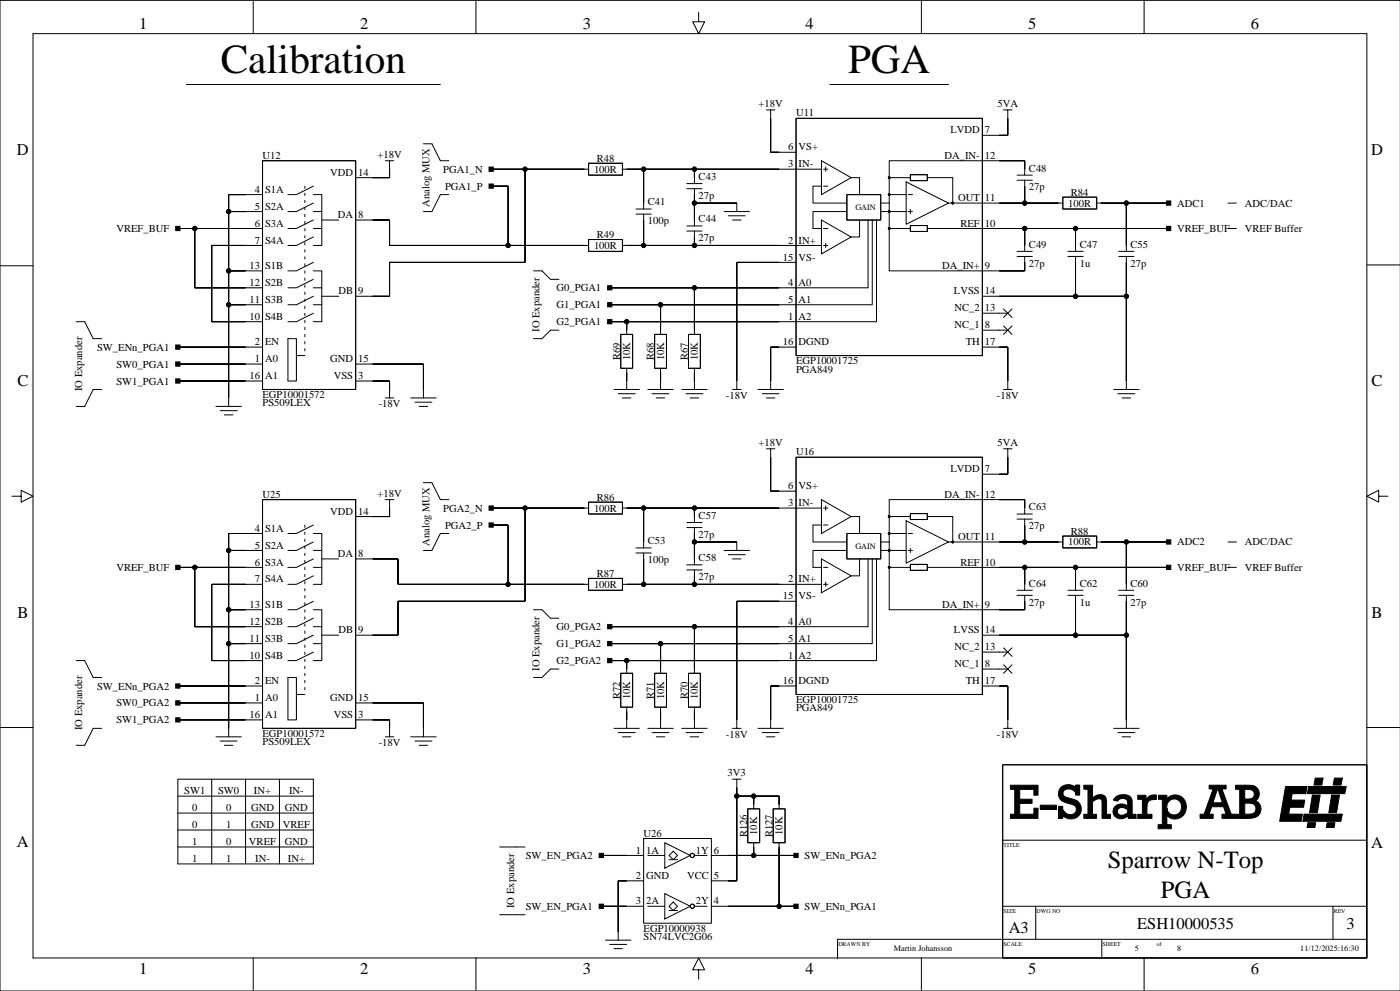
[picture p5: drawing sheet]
<svg xmlns="http://www.w3.org/2000/svg" width="420mm" height="297mm" viewBox="0 0 420 297" stroke-linecap="round" stroke-linejoin="round" font-family="sans-serif">
<g fill="none" stroke="#000" stroke-width=".3">
<path d="M9.9 10.1h400v277h-400zM75.9 .4v9.7M142.7 .4v9.7M209.5 3.7v2.8h1.8l-1.8 3.6-1.8-3.6h1.8M276.3 .4v9.7M343.1 .4v9.7M419.9 .1h-419.9v296.9h419.9M55.9 25.3h76.2M229.8 32.9h1.3v12.7h7.6M231.1 35.5h.1M231.1 32.9h1.3M238.7 35.5h55.9v71.1h-55.9z"/>
<path d="M248.9 25.3h35.5M300.9 32.9h1.3v7.7h-7.6M302.2 35.5h.1M302.2 32.9h1.3M78.7 48.2h28v68.5h-28zM78.7 58.3h-10.1v63.5M94 55.8l-5.1 2.5h-2.6M94 58.3h2.5v15.3h-2.5M115.5 48.2h1.3v5.1h-10.1M116.8 50.7h.1M116.8 48.2h1.3M127 43.1h2.5l2.6 5.1h2.5"/>
<path d="M134.6 58.3h-2.5l-2.6 5.1h-2.5M147.3 50.7h29.2M147.3 55.8h5.1v17.8M157.4 50.7v27.9h-40.6v10.2h-10.1M176.5 48.9h10.1v3.6h-10.1zM186.6 50.7h59.7M193 50.7v12M205.9 55h4.6M205.9 56.6h4.6M208.2 50.7v4.3M208.2 56.6v11.1M246.3 55.8h-2.5v5.1h10.1"/>
<path d="M246.3 48.2l8.9 5.1-8.9 5zM247 50.7h1.2M247 55.8h1.2M247.6 50.1v1.2M252.7 57.6h.1M253.9 58.3h10.2v7.7h-10.2zM255.2 53.3h2.6v5M271.7 54.5l12.7 6.4-12.7 6.3zM271.7 58.3h-5.1v2.6M272.4 58.3h1.2M273 52.4h5.1v1.7h-5.1zM273 53.3h-6.4v5"/>
<path d="M278.1 53.3h7.6v7.6M305 52.5h4.6M305 54h4.6M307.3 52.5v-4.3h-40.7v5.1M307.3 54v6.9M318.7 59.1h10.2v3.6h-10.2zM0 79.7h9.9M53.3 68.5h25.4M58.4 68.5v17.8h20.3M68.6 63.4h10.1M78.7 73.6h-15.2v22.8h15.2M94 71l-5.1 2.6h-2.6"/>
<path d="M94 66l-5.1 2.5h-2.6M94 60.9l-5.1 2.5h-2.6M94 78.6l-5.1 2.6h-2.6M94 68.5h2.5M94 63.4h2.5M96.5 66h5.1M106.7 66h10.1v7.6h59.7M176.5 71.8h10.1v3.5h-10.1zM186.6 73.6h59.7M190.7 62.7h4.6M190.7 64.2h4.6M193 64.2v9.4"/>
<path d="M205.9 67.7h4.6M205.9 69.3h4.6M208.2 69.3v4.3M208.2 60.9h12.7v2.5M217.1 63.4h7.6M218.4 64.7h5.1M219.7 66h2.5M238.7 78.6h-17.8v38.1h1.3M246.3 66l8.9 5-8.9 5.1zM247 73.6h1.2M247 68.5h1.2M247.6 72.9v1.3"/>
<path d="M253.9 63.4h-10.1v5.1h2.5M257.8 66v5h-2.6M260.3 66v20.3h-77.5M261.6 66v25.3h-78.8M262.8 66v30.4h-80M264.1 63.4h7.6M264.1 60.9h2.5M266.6 60.9v7.6h6.4M266.6 68.5v12.7h40.7v-4.3M272.4 63.4h1.2M273 67.6h5.1v1.8h-5.1zM273 62.8v1.2"/>
<path d="M278.1 68.5h72.3M284.4 60.9h34.3M305 75.3h4.6M305 76.9h4.6M307.3 68.5v6.8M320.2 75.3h4.6M320.2 76.9h4.6M322.5 68.5v6.8M322.5 76.9v11.9M328.9 60.9h21.5M335.5 75.3h4.5M335.5 76.9h4.5"/>
<path d="M337.7 60.9v14.4M337.7 76.9v39.8M368.2 60.9h2.6M368.2 68.5h2.6M409.9 79.4h9.9M22.9 96.4h2.5l2.5 5.1h2.6M68.6 91.3h10.1M68.6 81.2h10.1M94 93.9l-5.1 2.5h-2.6M94 88.8l-5.1 2.5h-2.6M94 83.7l-5.1 2.6h-2.6M94 81.2h2.5v15.2h-2.5"/>
<path d="M94 86.3h2.5M94 91.3h2.5M96.5 88.8h5.1M160 81.2h2.5l2.6 2.5h2.5M167.6 99h-2.5l-2.6 2.5h-2.5M187.9 96.4v3.8M198.1 91.3v8.9M208.2 86.3v13.9M294.6 93.9h7.6M294.6 88.8h43.1M294.6 99h7.6M299.7 93.9h.1"/>
<path d="M299.7 99h.1M300.9 97.7l2.6 2.5M300.9 92.6l2.6 2.6M303.5 97.7l-2.6 2.5M303.5 92.6l-2.6 2.6M30.5 116.7h-2.6l-2.5 5.1h-2.5M53.3 104h25.4M53.3 109.1h25.4M53.3 114.2h25.4M86.3 101.5h2.6v12.7h-2.6zM88.9 106.6h2.5M106.7 114.2h10.1v5.1h1.3"/>
<path d="M106.7 109.1h20.3v10.2M115.5 119.3h1.3M116.8 116.7h.1M123.2 119.3h7.6M184.1 116.7h7.6M185.4 118h5.1M186.1 100.2h3.6v10.2h-3.6zM186.6 119.3h2.6M187.9 110.4v6.3M194.3 116.7h7.6M195.5 118h5.1M196.3 100.2h3.6v10.2h-3.6z"/>
<path d="M196.8 119.3h2.5M198.1 110.4v6.3M204.4 116.7h7.6M205.7 118h5.1M206.5 100.2h3.5v10.2h-3.5zM207 119.3h2.5M208.2 110.4v6.3M219.7 116.7h1.2M220.9 114.2h.1M227.3 116.7h7.6M228.5 118h5.1M229.8 119.3h2.6"/>
<path d="M238.7 104h-7.6v12.7M294.6 104h7.6v12.7h1.3M300.9 116.7h1.3M302.2 114.2h.1M333.9 116.7h7.7M335.2 118h5.1M336.5 119.3h2.5M64.8 121.8h7.6M66 123.1h5.1M67.3 124.4h2.5M124.4 120.5h5.1M125.7 121.8h2.5"/>
<path d="M229.8 134.5h1.3v12.7h7.6M231.1 137.1h.1M231.1 134.5h1.3M238.7 137.1h55.9v71.1h-55.9zM300.9 134.5h1.3v7.6h-7.6M302.2 137.1h.1M302.2 134.5h1.3M3.6 148.7h2.7v-1.7l3.6 1.7-3.6 1.8v-1.8M78.7 149.8h28v68.5h-28zM78.7 159.9h-10.1v61M94 157.4l-5.1 2.5h-2.6M94 159.9h2.5v15.2h-2.5"/>
<path d="M115.5 149.8h1.3v5h-10.1M116.8 152.3h.1M116.8 149.8h1.3M127 144.7h2.5l2.6 5.1h2.5M134.6 159.9h-2.5l-2.6 5.1h-2.5M147.3 152.3h29.2M147.3 157.4h5.1v17.7M157.4 152.3v27.9h-38v10.2h-12.7M176.5 150.5h10.1v3.6h-10.1zM186.6 152.3h59.7M193 152.3v11.9M205.9 156.6h4.6"/>
<path d="M205.9 158.1h4.6M208.2 152.3v4.3M208.2 158.1v11.2M246.3 157.4h-2.5v5h10.1M246.3 149.8l8.9 5-8.9 5.1zM247 152.3h1.2M247 157.4h1.2M247.6 151.7v1.2M252.7 159.1h.1M253.9 159.9h10.2v7.6h-10.2zM255.2 154.8h2.6v5.1M271.7 156.1l12.7 6.3-12.7 6.4z"/>
<path d="M271.7 159.9h-5.1v2.5M272.4 159.9h1.2M273 153.9h5.1v1.8h-5.1zM273 154.8h-6.4v5.1M278.1 154.8h7.6v7.6M305 154.1h4.6M305 155.6h4.6M307.3 154.1v-4.3h-40.7v5M307.3 155.6v6.8M413.4 148.7v-1.7l-3.5 1.7 3.5 1.8v-1.8h2.8M53.3 170.1h25.4M58.4 170.1v17.7h20.3"/>
<path d="M68.6 165h10.1M78.7 175.1h-15.2v22.9h15.2M94 172.6l-5.1 2.5h-2.6M94 167.5l-5.1 2.6h-2.6M94 162.4l-5.1 2.6h-2.6M94 170.1h2.5M94 165h2.5M96.5 167.5h5.1M106.7 167.5h12.7v7.6h57.1M176.5 173.4h10.1v3.5h-10.1zM186.6 175.1h59.7M190.7 164.2h4.6"/>
<path d="M190.7 165.8h4.6M193 165.8v9.3M205.9 169.3h4.6M205.9 170.8h4.6M208.2 162.4h12.7v2.6M208.2 170.8v4.3M217.1 165h7.6M218.4 166.3h5.1M219.7 167.5h2.5M246.3 167.5l8.9 5.1-8.9 5.1zM247 175.1h1.2M247 170.1h1.2"/>
<path d="M247.6 174.5v1.3M253.9 165h-10.1v5.1h2.5M257.8 167.5v5.1h-2.6M260.3 167.5v20.3h-77.5M261.6 167.5v25.4h-78.8M262.8 167.5v30.5h-80M264.1 165h7.6M264.1 162.4h2.5M266.6 162.4v7.7h6.4M266.6 170.1v12.7h40.7v-4.4M272.4 165h1.2M273 169.2h5.1v1.8h-5.1z"/>
<path d="M273 164.4v1.2M278.1 170.1h72.3M284.4 162.4h34.3M305 176.9h4.6M305 178.4h4.6M307.3 170.1v6.8M318.7 160.7h10.2v3.5h-10.2zM320.2 176.9h4.6M320.2 178.4h4.6M322.5 170.1v6.8M322.5 178.4v12M328.9 162.4h21.5"/>
<path d="M335.5 176.9h4.5M335.5 178.4h4.5M337.7 162.4v14.5M337.7 178.4v39.9M368.2 162.4h2.6M368.2 170.1h2.6M22.9 198h2.5l2.5 5.1h2.6M68.6 192.9h10.1M68.6 182.8h10.1M94 195.5l-5.1 2.5h-2.6M94 190.4l-5.1 2.5h-2.6M94 185.3l-5.1 2.5h-2.6"/>
<path d="M94 180.2l-5.1 2.6h-2.6M94 182.8h2.5v15.2h-2.5M94 187.8h2.5M94 192.9h2.5M96.5 190.4h5.1M160 182.8h2.5l2.6 2.5h2.5M187.9 198v3.8M198.1 192.9v8.9M208.2 187.8v14M238.7 180.2h-17.8v38.1h1.3M294.6 195.5h7.6M294.6 190.4h43.1"/>
<path d="M299.7 195.5h.1M300.9 199.3l2.6 2.5M300.9 194.2l2.6 2.5M303.5 199.3l-2.6 2.5M303.5 194.2l-2.6 2.5M0 218.1h9.9M30.5 218.3h-2.6l-2.5 5.1h-2.5M53.3 205.6h25.4M53.3 210.7h25.4M53.3 215.8h25.4M86.3 203.1h2.6v12.7h-2.6zM88.9 208.2h2.5"/>
<path d="M106.7 215.8h10.1v5.1h1.3M106.7 210.7h20.3v10.2M116.8 218.3h.1M167.6 200.5h-2.5l-2.6 2.6h-2.5M184.1 218.3h7.6M185.4 219.6h5.1M186.1 201.8h3.6v10.2h-3.6zM187.9 212v6.3M194.3 218.3h7.6M195.5 219.6h5.1M196.3 201.8h3.6v10.2h-3.6zM198.1 212v6.3"/>
<path d="M204.4 218.3h7.6M205.7 219.6h5.1M206.5 201.8h3.5v10.2h-3.5zM208.2 212v6.3M219.7 218.3h1.2M220.9 215.8h.1M227.3 218.3h7.6M228.5 219.6h5.1M238.7 205.6h-7.6v12.7M294.6 205.6h7.6v12.7h1.3M294.6 200.5h7.6M299.7 200.5h.1"/>
<path d="M300.9 218.3h1.3M302.2 215.8h.1M333.9 218.3h7.7M335.2 219.6h5.1M409.9 218.1h9.9M53.3 233.6h40.7v25.3h-40.7zM53.3 238.6h40.7M63.5 233.6v25.3M64.8 220.9h7.6M66 222.1h5.1M67.3 223.4h2.5M73.6 233.6v25.3"/>
<path d="M83.8 233.6v25.3M115.5 220.9h1.3M123.2 220.9h7.6M124.4 222.1h5.1M125.7 223.4h2.5M186.6 220.9h2.6M196.8 220.9h2.5M207 220.9h2.5M219.7 233.6h1.2v30.4h-7.6M220.9 236.1h.1M220.9 238.6h12.7v3.8M220.9 233.6h1.3"/>
<path d="M226 238.6v3.8M229.8 220.9h2.6M300.7 229.2h109.2v57.9h-109.2zM336.5 220.9h2.5M53.3 253.9h40.7M53.3 243.7h40.7M53.3 248.8h40.7M149.8 253.9h7.6M180.3 256.4h12.7M193 251.3h20.3v25.4h-20.3zM194.3 256.4h5M199.3 252.6l7.7 3.8-7.7 3.8z"/>
<path d="M200.6 256.4l1.3-1.3 1.3 1.3-1.3 1.3zM200.6 257.7h2.6M208.2 256.4h3.8M213.3 256.4h25.4M224.2 242.4h3.6v10.2h-3.6zM226 252.6v3.8M231.8 242.4h3.6v10.2h-3.6zM233.6 252.6v19M300.7 251.8h108.9M149.8 274.2h7.6M180.3 271.6h12.7M193 264h-7.6v17.8"/>
<path d="M194.3 271.6h5M199.3 267.8l7.7 3.8-7.7 3.9zM200.6 271.6l1.3-1.2 1.3 1.2-1.3 1.3zM200.6 272.9h2.6M208.2 271.6h3.8M213.3 271.6h25.4M300.7 271.6h108.9M310.6 271.6v9.9M399.7 271.6v9.9M75.9 287.1v9.7M142.7 287.1v9.7M181.6 281.8h7.6"/>
<path d="M182.8 283.1h5.1M184.1 284.3h2.5M209.5 290.7h1.8l-1.8-3.6-1.8 3.6h1.8v2.8M276.3 287.1v9.7M330.4 281.5v5.6M343.1 287.1v9.7M409.6 281.5h-158.5v5.9"/>
<circle cx="157.4" cy="50.7" r=".63"/>
<circle cx="193" cy="50.7" r=".63"/>
<circle cx="208.2" cy="50.7" r=".63"/>
<circle cx="266.6" cy="58.3" r=".25"/>
<circle cx="266.6" cy="53.3" r=".25"/>
<circle cx="58.4" cy="68.5" r=".63"/>
<circle cx="68.6" cy="63.4" r=".63"/>
<circle cx="152.4" cy="73.6" r=".63"/>
<circle cx="193" cy="73.6" r=".63"/>
<circle cx="208.2" cy="60.9" r=".63"/>
<circle cx="208.2" cy="73.6" r=".63"/>
<circle cx="266.6" cy="63.4" r=".25"/>
<circle cx="266.6" cy="68.5" r=".25"/>
<circle cx="285.7" cy="60.9" r=".25"/>
<circle cx="307.3" cy="68.5" r=".63"/>
<circle cx="307.3" cy="60.9" r=".63"/>
<circle cx="322.5" cy="68.5" r=".63"/>
<circle cx="337.7" cy="60.9" r=".63"/>
<circle cx="68.6" cy="81.2" r=".63"/>
<circle cx="68.6" cy="91.3" r=".63"/>
<circle cx="187.9" cy="96.4" r=".63"/>
<circle cx="198.1" cy="91.3" r=".63"/>
<circle cx="208.2" cy="86.3" r=".63"/>
<circle cx="322.5" cy="88.8" r=".63"/>
<circle cx="337.7" cy="88.8" r=".63"/>
<circle cx="157.4" cy="152.3" r=".63"/>
<circle cx="193" cy="152.3" r=".63"/>
<circle cx="208.2" cy="152.3" r=".63"/>
<circle cx="266.6" cy="154.8" r=".25"/>
<circle cx="266.6" cy="159.9" r=".25"/>
<circle cx="58.4" cy="170.1" r=".63"/>
<circle cx="68.6" cy="165" r=".63"/>
<circle cx="152.4" cy="175.1" r=".63"/>
<circle cx="193" cy="175.1" r=".63"/>
<circle cx="208.2" cy="162.4" r=".63"/>
<circle cx="208.2" cy="175.1" r=".63"/>
<circle cx="266.6" cy="165" r=".25"/>
<circle cx="266.6" cy="170.1" r=".25"/>
<circle cx="285.7" cy="162.4" r=".25"/>
<circle cx="307.3" cy="170.1" r=".63"/>
<circle cx="307.3" cy="162.4" r=".63"/>
<circle cx="322.5" cy="170.1" r=".63"/>
<circle cx="337.7" cy="162.4" r=".63"/>
<circle cx="68.6" cy="182.8" r=".63"/>
<circle cx="68.6" cy="192.9" r=".63"/>
<circle cx="187.9" cy="198" r=".63"/>
<circle cx="198.1" cy="192.9" r=".63"/>
<circle cx="208.2" cy="187.8" r=".63"/>
<circle cx="322.5" cy="190.4" r=".63"/>
<circle cx="337.7" cy="190.4" r=".63"/>
<circle cx="220.9" cy="238.6" r=".63"/>
<circle cx="226" cy="238.6" r=".63"/>
<circle cx="207.6" cy="256.4" r=".63"/>
<circle cx="226" cy="256.4" r=".63"/>
<circle cx="207.6" cy="271.6" r=".63"/>
<circle cx="233.6" cy="271.6" r=".63"/>
</g>
<g fill="#000" stroke="#000" stroke-width=".3">
<path d="M231.1 35.5v10.1z" fill-rule="evenodd"/>
<path d="M302.2 35.5v5.1z" fill-rule="evenodd"/>
<path d="M68.6 58.3v5.1z" fill-rule="evenodd"/>
<path d="M68.6 58.3h5z" fill-rule="evenodd"/>
<path d="M116.8 50.7v2.6z" fill-rule="evenodd"/>
<path d="M111.7 53.3h5.1z" fill-rule="evenodd"/>
<path d="M146.7 50.1h1.2v1.2h-1.2z" fill-rule="evenodd"/>
<path d="M146.7 55.2h1.2v1.2h-1.2z" fill-rule="evenodd"/>
<path d="M147.3 55.8h5.1z" fill-rule="evenodd"/>
<path d="M152.4 55.8v17.8z" fill-rule="evenodd"/>
<path d="M147.3 50.7h10.1z" fill-rule="evenodd"/>
<path d="M157.4 50.7v27.9z" fill-rule="evenodd"/>
<path d="M157.4 50.7h17.8z" fill-rule="evenodd"/>
<path d="M193 50.7v10.2z" fill-rule="evenodd"/>
<path d="M187.9 50.7h5.1z" fill-rule="evenodd"/>
<path d="M208.2 50.7v2.6z" fill-rule="evenodd"/>
<path d="M193 50.7h15.2z" fill-rule="evenodd"/>
<path d="M208.2 58.3v2.6z" fill-rule="evenodd"/>
<path d="M231.1 45.6h2.5z" fill-rule="evenodd"/>
<path d="M208.2 50.7h25.4z" fill-rule="evenodd"/>
<path d="M299.7 40.6h2.5z" fill-rule="evenodd"/>
<path d="M307.3 48.2v2.5z" fill-rule="evenodd"/>
<path d="M299.7 48.2h7.6z" fill-rule="evenodd"/>
<path d="M307.3 55.8v5.1z" fill-rule="evenodd"/>
<path d="M52.7 67.9h1.3v1.2h-1.3z" fill-rule="evenodd"/>
<path d="M53.3 68.5h5.1z" fill-rule="evenodd"/>
<path d="M58.4 68.5v17.8z" fill-rule="evenodd"/>
<path d="M63.5 73.6v22.8z" fill-rule="evenodd"/>
<path d="M68.6 63.4v17.8z" fill-rule="evenodd"/>
<path d="M68.6 63.4h5z" fill-rule="evenodd"/>
<path d="M63.5 73.6h10.1z" fill-rule="evenodd"/>
<path d="M58.4 68.5h15.2z" fill-rule="evenodd"/>
<path d="M116.8 78.6v10.2z" fill-rule="evenodd"/>
<path d="M116.8 66v7.6z" fill-rule="evenodd"/>
<path d="M111.7 66h5.1z" fill-rule="evenodd"/>
<path d="M116.8 73.6h35.6z" fill-rule="evenodd"/>
<path d="M116.8 78.6h40.6z" fill-rule="evenodd"/>
<path d="M152.4 73.6h22.8z" fill-rule="evenodd"/>
<path d="M187.9 73.6h5.1z" fill-rule="evenodd"/>
<path d="M193 66v7.6z" fill-rule="evenodd"/>
<path d="M208.2 60.9v5.1z" fill-rule="evenodd"/>
<path d="M208.2 71v2.6z" fill-rule="evenodd"/>
<path d="M193 73.6h15.2z" fill-rule="evenodd"/>
<path d="M220.9 78.6v35.6z" fill-rule="evenodd"/>
<path d="M208.2 60.9h12.7z" fill-rule="evenodd"/>
<path d="M220.9 78.6h12.7z" fill-rule="evenodd"/>
<path d="M208.2 73.6h25.4z" fill-rule="evenodd"/>
<path d="M299.7 60.9h7.6z" fill-rule="evenodd"/>
<path d="M307.3 78.6v2.6z" fill-rule="evenodd"/>
<path d="M307.3 68.5v5.1z" fill-rule="evenodd"/>
<path d="M299.7 68.5h7.6z" fill-rule="evenodd"/>
<path d="M307.3 60.9h10.1z" fill-rule="evenodd"/>
<path d="M322.5 68.5v5.1z" fill-rule="evenodd"/>
<path d="M307.3 68.5h15.2z" fill-rule="evenodd"/>
<path d="M322.5 78.6v10.2z" fill-rule="evenodd"/>
<path d="M330.1 60.9h7.6z" fill-rule="evenodd"/>
<path d="M337.7 60.9v12.7z" fill-rule="evenodd"/>
<path d="M337.7 78.6v10.2z" fill-rule="evenodd"/>
<path d="M349.8 60.2h1.3v1.3h-1.3z" fill-rule="evenodd"/>
<path d="M349.8 67.9h1.3v1.2h-1.3z" fill-rule="evenodd"/>
<path d="M337.7 60.9h12.7z" fill-rule="evenodd"/>
<path d="M322.5 68.5h27.9z" fill-rule="evenodd"/>
<path d="M68.6 81.2v10.1z" fill-rule="evenodd"/>
<path d="M68.6 91.3v28z" fill-rule="evenodd"/>
<path d="M68.6 91.3h5z" fill-rule="evenodd"/>
<path d="M68.6 81.2h5z" fill-rule="evenodd"/>
<path d="M63.5 96.4h10.1z" fill-rule="evenodd"/>
<path d="M58.4 86.3h15.2z" fill-rule="evenodd"/>
<path d="M111.7 88.8h5.1z" fill-rule="evenodd"/>
<path d="M182.2 85.6h1.3v1.3h-1.3z" fill-rule="evenodd"/>
<path d="M182.2 90.7h1.3v1.3h-1.3z" fill-rule="evenodd"/>
<path d="M182.2 95.8h1.3v1.3h-1.3z" fill-rule="evenodd"/>
<path d="M182.8 96.4h5.1z" fill-rule="evenodd"/>
<path d="M187.9 96.4v2.6z" fill-rule="evenodd"/>
<path d="M182.8 91.3h15.3z" fill-rule="evenodd"/>
<path d="M198.1 91.3v7.7z" fill-rule="evenodd"/>
<path d="M208.2 86.3v12.7z" fill-rule="evenodd"/>
<path d="M182.8 86.3h25.4z" fill-rule="evenodd"/>
<path d="M208.2 86.3h25.4z" fill-rule="evenodd"/>
<path d="M198.1 91.3h35.5z" fill-rule="evenodd"/>
<path d="M187.9 96.4h45.7z" fill-rule="evenodd"/>
<path d="M299.7 81.2h7.6z" fill-rule="evenodd"/>
<path d="M299.7 88.8h22.8z" fill-rule="evenodd"/>
<path d="M322.5 88.8h15.2z" fill-rule="evenodd"/>
<path d="M337.7 88.8v25.4z" fill-rule="evenodd"/>
<path d="M52.7 103.4h1.3v1.3h-1.3z" fill-rule="evenodd"/>
<path d="M52.7 108.5h1.3v1.3h-1.3z" fill-rule="evenodd"/>
<path d="M52.7 113.6h1.3v1.2h-1.3z" fill-rule="evenodd"/>
<path d="M53.3 104h20.3z" fill-rule="evenodd"/>
<path d="M53.3 109.1h20.3z" fill-rule="evenodd"/>
<path d="M53.3 114.2h20.3z" fill-rule="evenodd"/>
<path d="M116.8 114.2v2.5z" fill-rule="evenodd"/>
<path d="M111.7 114.2h5.1z" fill-rule="evenodd"/>
<path d="M127 109.1v7.6z" fill-rule="evenodd"/>
<path d="M111.7 109.1h15.3z" fill-rule="evenodd"/>
<path d="M187.9 111.7v2.5z" fill-rule="evenodd"/>
<path d="M198.1 111.7v2.5z" fill-rule="evenodd"/>
<path d="M208.2 111.7v2.5z" fill-rule="evenodd"/>
<path d="M231.1 104v10.2z" fill-rule="evenodd"/>
<path d="M231.1 104h2.5z" fill-rule="evenodd"/>
<path d="M299.7 104h2.5z" fill-rule="evenodd"/>
<path d="M302.2 104v10.2z" fill-rule="evenodd"/>
<path d="M231.1 137.1v10.1z" fill-rule="evenodd"/>
<path d="M302.2 137.1v5z" fill-rule="evenodd"/>
<path d="M68.6 159.9v5.1z" fill-rule="evenodd"/>
<path d="M68.6 159.9h5z" fill-rule="evenodd"/>
<path d="M116.8 152.3v2.5z" fill-rule="evenodd"/>
<path d="M111.7 154.8h5.1z" fill-rule="evenodd"/>
<path d="M146.7 151.7h1.2v1.2h-1.2z" fill-rule="evenodd"/>
<path d="M146.7 156.7h1.2v1.3h-1.2z" fill-rule="evenodd"/>
<path d="M147.3 157.4h5.1z" fill-rule="evenodd"/>
<path d="M152.4 157.4v17.7z" fill-rule="evenodd"/>
<path d="M147.3 152.3h10.1z" fill-rule="evenodd"/>
<path d="M157.4 152.3v27.9z" fill-rule="evenodd"/>
<path d="M157.4 152.3h17.8z" fill-rule="evenodd"/>
<path d="M187.9 152.3h5.1z" fill-rule="evenodd"/>
<path d="M193 152.3v10.1z" fill-rule="evenodd"/>
<path d="M208.2 152.3v2.5z" fill-rule="evenodd"/>
<path d="M193 152.3h15.2z" fill-rule="evenodd"/>
<path d="M208.2 159.9v2.5z" fill-rule="evenodd"/>
<path d="M231.1 147.2h2.5z" fill-rule="evenodd"/>
<path d="M208.2 152.3h25.4z" fill-rule="evenodd"/>
<path d="M299.7 142.1h2.5z" fill-rule="evenodd"/>
<path d="M307.3 149.8v2.5z" fill-rule="evenodd"/>
<path d="M299.7 149.8h7.6z" fill-rule="evenodd"/>
<path d="M307.3 157.4v5z" fill-rule="evenodd"/>
<path d="M52.7 169.4h1.3v1.3h-1.3z" fill-rule="evenodd"/>
<path d="M53.3 170.1h5.1z" fill-rule="evenodd"/>
<path d="M58.4 170.1v17.7z" fill-rule="evenodd"/>
<path d="M63.5 175.1v22.9z" fill-rule="evenodd"/>
<path d="M68.6 165v17.8z" fill-rule="evenodd"/>
<path d="M68.6 165h5z" fill-rule="evenodd"/>
<path d="M63.5 175.1h10.1z" fill-rule="evenodd"/>
<path d="M58.4 170.1h15.2z" fill-rule="evenodd"/>
<path d="M119.4 167.5v7.6z" fill-rule="evenodd"/>
<path d="M111.7 167.5h7.7z" fill-rule="evenodd"/>
<path d="M119.4 175.1h33z" fill-rule="evenodd"/>
<path d="M152.4 175.1h22.8z" fill-rule="evenodd"/>
<path d="M193 167.5v7.6z" fill-rule="evenodd"/>
<path d="M187.9 175.1h5.1z" fill-rule="evenodd"/>
<path d="M208.2 162.4v5.1z" fill-rule="evenodd"/>
<path d="M208.2 172.6v2.5z" fill-rule="evenodd"/>
<path d="M193 175.1h15.2z" fill-rule="evenodd"/>
<path d="M208.2 162.4h12.7z" fill-rule="evenodd"/>
<path d="M208.2 175.1h25.4z" fill-rule="evenodd"/>
<path d="M299.7 162.4h7.6z" fill-rule="evenodd"/>
<path d="M307.3 170.1v5z" fill-rule="evenodd"/>
<path d="M299.7 170.1h7.6z" fill-rule="evenodd"/>
<path d="M307.3 162.4h10.1z" fill-rule="evenodd"/>
<path d="M322.5 170.1v5z" fill-rule="evenodd"/>
<path d="M307.3 170.1h15.2z" fill-rule="evenodd"/>
<path d="M337.7 162.4v12.7z" fill-rule="evenodd"/>
<path d="M330.1 162.4h7.6z" fill-rule="evenodd"/>
<path d="M349.8 161.8h1.3v1.3h-1.3z" fill-rule="evenodd"/>
<path d="M349.8 169.4h1.3v1.3h-1.3z" fill-rule="evenodd"/>
<path d="M337.7 162.4h12.7z" fill-rule="evenodd"/>
<path d="M322.5 170.1h27.9z" fill-rule="evenodd"/>
<path d="M68.6 182.8v10.1z" fill-rule="evenodd"/>
<path d="M68.6 192.9v25.4z" fill-rule="evenodd"/>
<path d="M68.6 182.8h5z" fill-rule="evenodd"/>
<path d="M68.6 192.9h5z" fill-rule="evenodd"/>
<path d="M63.5 198h10.1z" fill-rule="evenodd"/>
<path d="M58.4 187.8h15.2z" fill-rule="evenodd"/>
<path d="M111.7 190.4h7.7z" fill-rule="evenodd"/>
<path d="M119.4 180.2v10.2z" fill-rule="evenodd"/>
<path d="M119.4 180.2h38z" fill-rule="evenodd"/>
<path d="M182.2 187.2h1.3v1.3h-1.3z" fill-rule="evenodd"/>
<path d="M182.2 192.3h1.3v1.3h-1.3z" fill-rule="evenodd"/>
<path d="M182.2 197.4h1.3v1.2h-1.3z" fill-rule="evenodd"/>
<path d="M187.9 198v2.5z" fill-rule="evenodd"/>
<path d="M182.8 198h5.1z" fill-rule="evenodd"/>
<path d="M198.1 192.9v7.6z" fill-rule="evenodd"/>
<path d="M182.8 192.9h15.3z" fill-rule="evenodd"/>
<path d="M208.2 187.8v12.7z" fill-rule="evenodd"/>
<path d="M182.8 187.8h25.4z" fill-rule="evenodd"/>
<path d="M220.9 180.2v35.6z" fill-rule="evenodd"/>
<path d="M220.9 180.2h12.7z" fill-rule="evenodd"/>
<path d="M208.2 187.8h25.4z" fill-rule="evenodd"/>
<path d="M198.1 192.9h35.5z" fill-rule="evenodd"/>
<path d="M187.9 198h45.7z" fill-rule="evenodd"/>
<path d="M307.3 180.2v2.6z" fill-rule="evenodd"/>
<path d="M299.7 182.8h7.6z" fill-rule="evenodd"/>
<path d="M322.5 180.2v10.2z" fill-rule="evenodd"/>
<path d="M299.7 190.4h22.8z" fill-rule="evenodd"/>
<path d="M337.7 190.4v25.4z" fill-rule="evenodd"/>
<path d="M337.7 180.2v10.2z" fill-rule="evenodd"/>
<path d="M322.5 190.4h15.2z" fill-rule="evenodd"/>
<path d="M52.7 205h1.3v1.3h-1.3z" fill-rule="evenodd"/>
<path d="M52.7 210.1h1.3v1.2h-1.3z" fill-rule="evenodd"/>
<path d="M52.7 215.1h1.3v1.3h-1.3z" fill-rule="evenodd"/>
<path d="M53.3 205.6h20.3z" fill-rule="evenodd"/>
<path d="M53.3 210.7h20.3z" fill-rule="evenodd"/>
<path d="M53.3 215.8h20.3z" fill-rule="evenodd"/>
<path d="M116.8 215.8v2.5z" fill-rule="evenodd"/>
<path d="M111.7 215.8h5.1z" fill-rule="evenodd"/>
<path d="M127 210.7v7.6z" fill-rule="evenodd"/>
<path d="M111.7 210.7h15.3z" fill-rule="evenodd"/>
<path d="M187.9 213.2v2.6z" fill-rule="evenodd"/>
<path d="M198.1 213.2v2.6z" fill-rule="evenodd"/>
<path d="M208.2 213.2v2.6z" fill-rule="evenodd"/>
<path d="M231.1 205.6v10.2z" fill-rule="evenodd"/>
<path d="M231.1 205.6h2.5z" fill-rule="evenodd"/>
<path d="M299.7 205.6h2.5z" fill-rule="evenodd"/>
<path d="M302.2 205.6v10.2z" fill-rule="evenodd"/>
<path d="M220.9 236.1v2.5z" fill-rule="evenodd"/>
<path d="M220.9 238.6v25.4z" fill-rule="evenodd"/>
<path d="M226 238.6v2.6z" fill-rule="evenodd"/>
<path d="M220.9 238.6h5.1z" fill-rule="evenodd"/>
<path d="M233.6 238.6v2.6z" fill-rule="evenodd"/>
<path d="M226 238.6h7.6z" fill-rule="evenodd"/>
<path d="M393.5 238.3h2.4l-.9 5.3h-2.3z" fill-rule="evenodd"/>
<path d="M394.4 233.2h2.3l-.3 2.1h-2.4z" fill-rule="evenodd"/>
<path d="M399.3 238.3h2.4l-.9 5.3h-2.3z" fill-rule="evenodd"/>
<path d="M392.4 235.7h11.3l-.4 2.2h-11.3z" fill-rule="evenodd"/>
<path d="M400.1 233.2h2.4l-.4 2.1h-2.3z" fill-rule="evenodd"/>
<path d="M179.7 255.8h1.2v1.2h-1.2z" fill-rule="evenodd"/>
<path d="M180.3 256.4h7.6z" fill-rule="evenodd"/>
<path d="M226 253.9v2.5z" fill-rule="evenodd"/>
<path d="M218.4 256.4h7.6z" fill-rule="evenodd"/>
<path d="M233.6 253.9v17.7z" fill-rule="evenodd"/>
<path d="M238.1 255.8h1.2v1.2h-1.2z" fill-rule="evenodd"/>
<path d="M226 256.4h12.7z" fill-rule="evenodd"/>
<path d="M303 235.4h8.3v3h-1.3v-1.8h-4.2v3h3.7v1.2h-3.7v3.3h4.2v-1.9h1.3v3.1h-8.3v-1.2h1.3v-7.5h-1.3z" fill-rule="evenodd"/>
<path d="M311.9 241.3h4.9v1.3h-4.9z" fill-rule="evenodd"/>
<path d="M318.1 236.1a3.4 3.4 0 0 1 4.4-.1v-.7h1.2v3h-1.2a1.9 1.9 0 0 0-2.1-1.8 1.37 1.37 0 0 0-1.7 1.3 1.37 1.37 0 0 0 1.6 1.4l1.1 .2a3.1 3.1 0 0 1 2.6 4.3 3.1 3.1 0 0 1-4.9 1.1l-.4-.3v.8h-1.3v-3.6h1.3a2.36 2.36 0 0 0 2.3 2.5 1.61 1.61 0 0 0 1.8-1.6 1.61 1.61 0 0 0-1.8-1.6l-1-.3a2.79 2.79 0 0 1-2.4-1.7 2.79 2.79 0 0 1 .5-2.9z" fill-rule="evenodd"/>
<path d="M325 235.4h2.6v3.8a2.57 2.57 0 0 1 3.9-.3l.3 1.2v4h1.2v1.2h-2.5l-.1-4.9-.2-.8a1.58 1.58 0 0 0-2.1 .4l-.5 .3v3.8h1.2v1.2h-3.8v-1.2h1.2v-7.5h-1.2z" fill-rule="evenodd"/>
<path d="M334.5 239a3.3 3.3 0 0 1 4.7 .2l.3 1.1v3.8h1.2v1.2h-2.4l-.1-2.6a1.8 1.8 0 0 0-3.1 .2 1.32 1.32 0 0 0 .6 1.4 1.32 1.32 0 0 0 1.5-.1l.9-.7v1.1a2.39 2.39 0 0 1-3.2 .6 2.39 2.39 0 0 1-.8-3.2 2.93 2.93 0 0 1 4.1-.4l-.1-1.4-.4-.5a1.85 1.85 0 0 0-2.6 .4l-1.3-.3z" fill-rule="evenodd"/>
<path d="M341.2 238.4h2.4v1.5l.5-.8 .7-.6 1.9-.2v1.3a2.04 2.04 0 0 0-2.7 1.6l-.1 2.9h1.5v1.2h-4.2v-1.2h1.4v-4.5h-1.4z" fill-rule="evenodd"/>
<path d="M347.4 238.4h2.5v1.1a3.4 3.4 0 0 1 4.4-.7 3.4 3.4 0 0 1 1.3 4.3 3.4 3.4 0 0 1-5.7 1.3v-2.1l.4 1a2.29 2.29 0 0 0 3.2 .3 2.29 2.29 0 0 0 .3-3.2 2.29 2.29 0 0 0-3.2-.3l-.6 .8-.1 .8v5.5h1.3v1.2h-3.9v-1.2h1.2v-7.6h-1.1z" fill-rule="evenodd"/>
<path d="M362.6 235.4h2.5v1.1l-1.4 4.1h2.8l-1.4-4.1v-1.1h2.6v1.1h-1.3l2.8 7.6h1.1v1.2h-3.9v-1.2h1.3l-.8-2.3h-3.6l-.7 2.3h1.2v1.2h-3.9v-1.2h1.2l2.7-7.6h-1.2z" fill-rule="evenodd"/>
<path d="M370.5 235.4h2.7v4.1h1a1.51 1.51 0 0 0 1.9-1.5 1.51 1.51 0 0 0-1.9-1.4h-.9v-1.2h.5a3 3 0 0 1 3.7 1.7 2.38 2.38 0 0 1-1.1 2.9 2.77 2.77 0 0 1 1.6 3.4 2.77 2.77 0 0 1-3.3 1.9h-1.4v-1.2l1.5-.1a1.68 1.68 0 0 0 1.8-1.8 1.68 1.68 0 0 0-2.2-1.5h-1.2v4.6h-2.7v-1.2h1.2v-7.5h-1.2z" fill-rule="evenodd"/>
<path d="M385.5 235.7h6.4l-.3 2.2h-4.1l-.4 1.9h4.1l-.3 2.2h-4.1l-.4 2h4.1l-.3 2.2h-6.5z" fill-rule="evenodd"/>
<path d="M391 244h11.5l-.4 2.2h-11.4z" fill-rule="evenodd"/>
<path d="M392.2 246.6h2.3l-.2 1.4h-2.3z" fill-rule="evenodd"/>
<path d="M398 246.6h2.3l-.2 1.4h-2.4z" fill-rule="evenodd"/>
<path d="M179.7 271h1.2v1.3h-1.2z" fill-rule="evenodd"/>
<path d="M185.4 264v15.3z" fill-rule="evenodd"/>
<path d="M180.3 271.6h7.6z" fill-rule="evenodd"/>
<path d="M185.4 264h2.5z" fill-rule="evenodd"/>
<path d="M218.4 264h2.5z" fill-rule="evenodd"/>
<path d="M218.4 271.6h15.2z" fill-rule="evenodd"/>
<path d="M238.1 271h1.2v1.3h-1.2z" fill-rule="evenodd"/>
<path d="M233.6 271.6h5.1z" fill-rule="evenodd"/>
<circle cx="157.4" cy="50.7" r=".63"/>
<circle cx="193" cy="50.7" r=".63"/>
<circle cx="208.2" cy="50.7" r=".63"/>
<circle cx="266.6" cy="58.3" r=".25"/>
<circle cx="266.6" cy="53.3" r=".25"/>
<circle cx="58.4" cy="68.5" r=".63"/>
<circle cx="68.6" cy="63.4" r=".63"/>
<circle cx="152.4" cy="73.6" r=".63"/>
<circle cx="193" cy="73.6" r=".63"/>
<circle cx="208.2" cy="60.9" r=".63"/>
<circle cx="208.2" cy="73.6" r=".63"/>
<circle cx="266.6" cy="63.4" r=".25"/>
<circle cx="266.6" cy="68.5" r=".25"/>
<circle cx="285.7" cy="60.9" r=".25"/>
<circle cx="307.3" cy="68.5" r=".63"/>
<circle cx="307.3" cy="60.9" r=".63"/>
<circle cx="322.5" cy="68.5" r=".63"/>
<circle cx="337.7" cy="60.9" r=".63"/>
<circle cx="68.6" cy="81.2" r=".63"/>
<circle cx="68.6" cy="91.3" r=".63"/>
<circle cx="187.9" cy="96.4" r=".63"/>
<circle cx="198.1" cy="91.3" r=".63"/>
<circle cx="208.2" cy="86.3" r=".63"/>
<circle cx="322.5" cy="88.8" r=".63"/>
<circle cx="337.7" cy="88.8" r=".63"/>
<circle cx="157.4" cy="152.3" r=".63"/>
<circle cx="193" cy="152.3" r=".63"/>
<circle cx="208.2" cy="152.3" r=".63"/>
<circle cx="266.6" cy="154.8" r=".25"/>
<circle cx="266.6" cy="159.9" r=".25"/>
<circle cx="58.4" cy="170.1" r=".63"/>
<circle cx="68.6" cy="165" r=".63"/>
<circle cx="152.4" cy="175.1" r=".63"/>
<circle cx="193" cy="175.1" r=".63"/>
<circle cx="208.2" cy="162.4" r=".63"/>
<circle cx="208.2" cy="175.1" r=".63"/>
<circle cx="266.6" cy="165" r=".25"/>
<circle cx="266.6" cy="170.1" r=".25"/>
<circle cx="285.7" cy="162.4" r=".25"/>
<circle cx="307.3" cy="170.1" r=".63"/>
<circle cx="307.3" cy="162.4" r=".63"/>
<circle cx="322.5" cy="170.1" r=".63"/>
<circle cx="337.7" cy="162.4" r=".63"/>
<circle cx="68.6" cy="182.8" r=".63"/>
<circle cx="68.6" cy="192.9" r=".63"/>
<circle cx="187.9" cy="198" r=".63"/>
<circle cx="198.1" cy="192.9" r=".63"/>
<circle cx="208.2" cy="187.8" r=".63"/>
<circle cx="322.5" cy="190.4" r=".63"/>
<circle cx="337.7" cy="190.4" r=".63"/>
<circle cx="220.9" cy="238.6" r=".63"/>
<circle cx="226" cy="238.6" r=".63"/>
<circle cx="226" cy="256.4" r=".63"/>
<circle cx="233.6" cy="271.6" r=".63"/>
</g>
<path d="M91.4 55.8v50.8M91.4 157.4v50.8" fill="none" stroke="#000" stroke-width=".3" stroke-dasharray=".7 1.4"/>
<g font-size="12.3">
<text x="66.2" y="21.8">Calibration</text>
<text x="254.3" y="21.8">PGA</text>
</g>
<g font-size="7.4">
<text x="332.2" y="260.2">Sparrow N-Top</text>
<text x="348.1" y="269">PGA</text>
</g>
<g font-size="4.9">
<text x="41.7" y="8.7">1</text>
<text x="108" y="8.7">2</text>
<text x="174.7" y="8.7">3</text>
<text x="241.5" y="8.7">4</text>
<text x="308.3" y="8.7">5</text>
<text x="375.1" y="8.7">6</text>
<text x="5.1" y="46.5">D</text>
<text x="411.1" y="46.5">D</text>
<text x="5.2" y="115.8">C</text>
<text x="411.3" y="115.8">C</text>
<text x="5.2" y="185.2">B</text>
<text x="411.3" y="185.2">B</text>
<text x="5.1" y="254">A</text>
<text x="411.1" y="254.2">A</text>
<text x="302.5" y="279.6">A3</text>
<text x="341" y="278.4">ESH10000535</text>
<text x="403.8" y="278.4">3</text>
<text x="41.7" y="291.8">1</text>
<text x="108" y="291.8">2</text>
<text x="174.7" y="291.8">3</text>
<text x="241.5" y="291.8">4</text>
<text x="308.3" y="291.8">5</text>
<text x="375.1" y="291.8">6</text>
</g>
<g font-size="3.2">
<text x="227.5" y="32.1">+18V</text>
<text x="238.7" y="34.9">U11</text>
<text x="299.1" y="32.1">5VA</text>
<text x="285" y="40">LVDD</text>
<text x="295.3" y="40">7</text>
<text x="78.7" y="47.6">U12</text>
<text x="113.2" y="47.4">+18V</text>
<text x="236.4" y="45.1">6</text>
<text x="239.5" y="45.1">VS+</text>
<text x="283.2" y="47.6">DA_IN-</text>
<text x="295.3" y="47.6">12</text>
<text x="99" y="52.7">VDD</text>
<text x="107.4" y="52.7">14</text>
<text x="132.9" y="51.8">PGA1_N</text>
<text x="178.1" y="51.8">100R</text>
<text x="178.9" y="48.6">R48</text>
<text x="209.5" y="54">C43</text>
<text x="236.4" y="50.1">3</text>
<text x="239.5" y="50.1">IN-</text>
<text x="308.5" y="51.4">C48</text>
<text x="76.4" y="57.8">4</text>
<text x="79.5" y="57.8">S1A</text>
<text x="133.5" y="56.8">PGA1_P</text>
<text x="209.5" y="59.6">27p</text>
<text x="308.5" y="57.1">27p</text>
<text x="321.1" y="58.8">R84</text>
<text x="76.4" y="62.8">5</text>
<text x="79.5" y="62.8">S2A</text>
<text x="101.3" y="65.4">DA</text>
<text x="107.4" y="65.4">8</text>
<text x="128.8" y="62" transform="rotate(-90 128.8 62)">Analog MUX</text>
<text x="194.3" y="61.6">C41</text>
<text x="287.3" y="60.3">OUT</text>
<text x="295.3" y="60.3">11</text>
<text x="320.3" y="61.9">100R</text>
<text x="353" y="61.9">ADC1</text>
<text x="373.3" y="61.9">ADC/DAC</text>
<text x="34.9" y="69.5">VREF_BUF</text>
<text x="76.4" y="67.9">6</text>
<text x="79.5" y="67.9">S3A</text>
<text x="178.9" y="71.5">R49</text>
<text x="194.3" y="67.2">100p</text>
<text x="209.5" y="66.7">C44</text>
<text x="288" y="67.9">REF</text>
<text x="295.3" y="67.9">10</text>
<text x="353" y="69.5">VREF_BUF</text>
<text x="373.3" y="69.5">VREF Buffer</text>
<text x="76.4" y="73">7</text>
<text x="79.5" y="73">S4A</text>
<text x="178.1" y="74.6">100R</text>
<text x="209.5" y="72.3">27p</text>
<text x="236.4" y="73">2</text>
<text x="239.5" y="73">IN+</text>
<text x="308.5" y="74.3">C49</text>
<text x="323.8" y="74.3">C47</text>
<text x="339" y="74.3">C55</text>
<text x="74.8" y="80.6">13</text>
<text x="79.5" y="80.6">S1B</text>
<text x="234.8" y="78.1">15</text>
<text x="239.5" y="78.1">VS-</text>
<text x="282.5" y="80.6">DA_IN+</text>
<text x="295.3" y="80.6">9</text>
<text x="308.5" y="79.9">27p</text>
<text x="323.8" y="79.9">1u</text>
<text x="339" y="79.9">27p</text>
<text x="74.8" y="85.7">12</text>
<text x="79.5" y="85.7">S2B</text>
<text x="101.5" y="88.2">DB</text>
<text x="107.4" y="88.2">9</text>
<text x="166.9" y="87.3">G0_PGA1</text>
<text x="236.4" y="85.7">4</text>
<text x="239.5" y="85.7">A0</text>
<text x="286" y="88.2">LVSS</text>
<text x="295.3" y="88.2">14</text>
<text x="74.8" y="95.9">10</text>
<text x="74.8" y="90.8">11</text>
<text x="79.5" y="90.8">S3B</text>
<text x="79.5" y="95.9">S4B</text>
<text x="166.9" y="92.4">G1_PGA1</text>
<text x="236.4" y="90.8">5</text>
<text x="236.4" y="95.9">1</text>
<text x="239.5" y="90.8">A1</text>
<text x="239.5" y="95.9">A2</text>
<text x="286.2" y="93.3">NC_2</text>
<text x="295.3" y="93.3">13</text>
<text x="161.8" y="99.5" transform="rotate(-90 161.8 99.5)">IO Expander</text>
<text x="166.9" y="97.5">G2_PGA1</text>
<text x="286.2" y="98.4">NC_1</text>
<text x="295.3" y="98.4">8</text>
<text x="29.1" y="105.1">SW_ENn_PGA1</text>
<text x="76.4" y="103.5">2</text>
<text x="79.5" y="103.5">EN</text>
<text x="185.9" y="108" transform="rotate(-90 185.9 108)">R69</text>
<text x="196.1" y="108" transform="rotate(-90 196.1 108)">R68</text>
<text x="206.3" y="108" transform="rotate(-90 206.3 108)">R67</text>
<text x="234.8" y="103.5">16</text>
<text x="239.5" y="103.5">DGND</text>
<text x="289.6" y="103.5">TH</text>
<text x="295.3" y="103.5">17</text>
<text x="34.9" y="110.2">SW0_PGA1</text>
<text x="74.8" y="113.6">16</text>
<text x="76.4" y="108.6">1</text>
<text x="79.5" y="108.6">A0</text>
<text x="79.5" y="113.6">A1</text>
<text x="99" y="108.6">GND</text>
<text x="100.1" y="113.6">VSS</text>
<text x="107.4" y="108.6">15</text>
<text x="107.4" y="113.6">3</text>
<text x="189" y="108" transform="rotate(-90 189 108)">10K</text>
<text x="199.1" y="108" transform="rotate(-90 199.1 108)">10K</text>
<text x="209.3" y="108" transform="rotate(-90 209.3 108)">10K</text>
<text x="238.7" y="109.1">EGP10001725</text>
<text x="238.7" y="111.7">PGA849</text>
<text x="24.7" y="117.3" transform="rotate(-90 24.7 117.3)">IO Expander</text>
<text x="34.9" y="115.3">SW1_PGA1</text>
<text x="78.7" y="119.3">EGP10001572</text>
<text x="217.7" y="119.5">-18V</text>
<text x="298.9" y="119.5">-18V</text>
<text x="78.7" y="121.8">PS509LEX</text>
<text x="113.6" y="122.1">-18V</text>
<text x="227.5" y="133.7">+18V</text>
<text x="238.7" y="136.5">U16</text>
<text x="299.1" y="133.7">5VA</text>
<text x="285" y="141.6">LVDD</text>
<text x="295.3" y="141.6">7</text>
<text x="78.7" y="149.2">U25</text>
<text x="113.2" y="148.9">+18V</text>
<text x="236.4" y="146.6">6</text>
<text x="239.5" y="146.6">VS+</text>
<text x="283.2" y="149.2">DA_IN-</text>
<text x="295.3" y="149.2">12</text>
<text x="99" y="154.3">VDD</text>
<text x="107.4" y="154.3">14</text>
<text x="132.9" y="153.3">PGA2_N</text>
<text x="178.1" y="153.3">100R</text>
<text x="178.9" y="150.2">R86</text>
<text x="209.5" y="155.5">C57</text>
<text x="236.4" y="151.7">3</text>
<text x="239.5" y="151.7">IN-</text>
<text x="308.5" y="153">C63</text>
<text x="76.4" y="159.3">4</text>
<text x="79.5" y="159.3">S1A</text>
<text x="133.5" y="158.4">PGA2_P</text>
<text x="209.5" y="161.2">27p</text>
<text x="287.3" y="161.9">OUT</text>
<text x="295.3" y="161.9">11</text>
<text x="308.5" y="158.6">27p</text>
<text x="321.1" y="160.4">R88</text>
<text x="76.4" y="164.4">5</text>
<text x="79.5" y="164.4">S2A</text>
<text x="101.3" y="167">DA</text>
<text x="107.4" y="167">8</text>
<text x="128.8" y="163.6" transform="rotate(-90 128.8 163.6)">Analog MUX</text>
<text x="194.3" y="163.2">C53</text>
<text x="320.3" y="163.5">100R</text>
<text x="353" y="163.5">ADC2</text>
<text x="373.3" y="163.5">ADC/DAC</text>
<text x="34.9" y="171.1">VREF_BUF</text>
<text x="76.4" y="169.5">6</text>
<text x="79.5" y="169.5">S3A</text>
<text x="178.9" y="173.1">R87</text>
<text x="194.3" y="168.8">100p</text>
<text x="209.5" y="168.2">C58</text>
<text x="209.5" y="173.9">27p</text>
<text x="288" y="169.5">REF</text>
<text x="295.3" y="169.5">10</text>
<text x="353" y="171.1">VREF_BUF</text>
<text x="373.3" y="171.1">VREF Buffer</text>
<text x="76.4" y="174.6">7</text>
<text x="79.5" y="174.6">S4A</text>
<text x="178.1" y="176.2">100R</text>
<text x="234.8" y="179.7">15</text>
<text x="236.4" y="174.6">2</text>
<text x="239.5" y="174.6">IN+</text>
<text x="239.5" y="179.7">VS-</text>
<text x="308.5" y="175.9">C64</text>
<text x="323.8" y="175.9">C62</text>
<text x="339" y="175.9">C60</text>
<text x="74.8" y="182.2">13</text>
<text x="79.5" y="182.2">S1B</text>
<text x="282.5" y="182.2">DA_IN+</text>
<text x="295.3" y="182.2">9</text>
<text x="308.5" y="181.5">27p</text>
<text x="323.8" y="181.5">1u</text>
<text x="339" y="181.5">27p</text>
<text x="74.8" y="187.3">12</text>
<text x="79.5" y="187.3">S2B</text>
<text x="101.5" y="189.8">DB</text>
<text x="107.4" y="189.8">9</text>
<text x="166.9" y="188.9">G0_PGA2</text>
<text x="236.4" y="187.3">4</text>
<text x="239.5" y="187.3">A0</text>
<text x="286" y="189.8">LVSS</text>
<text x="295.3" y="189.8">14</text>
<text x="74.8" y="197.4">10</text>
<text x="74.8" y="192.4">11</text>
<text x="79.5" y="192.4">S3B</text>
<text x="79.5" y="197.4">S4B</text>
<text x="166.9" y="194">G1_PGA2</text>
<text x="236.4" y="192.4">5</text>
<text x="236.4" y="197.4">1</text>
<text x="239.5" y="192.4">A1</text>
<text x="239.5" y="197.4">A2</text>
<text x="286.2" y="194.9">NC_2</text>
<text x="295.3" y="194.9">13</text>
<text x="161.8" y="201.1" transform="rotate(-90 161.8 201.1)">IO Expander</text>
<text x="166.9" y="199.1">G2_PGA2</text>
<text x="286.2" y="200">NC_1</text>
<text x="295.3" y="200">8</text>
<text x="29.1" y="206.7">SW_ENn_PGA2</text>
<text x="76.4" y="205.1">2</text>
<text x="79.5" y="205.1">EN</text>
<text x="185.9" y="209.5" transform="rotate(-90 185.9 209.5)">R72</text>
<text x="189" y="209.6" transform="rotate(-90 189 209.6)">10K</text>
<text x="196.1" y="209.5" transform="rotate(-90 196.1 209.5)">R71</text>
<text x="199.1" y="209.6" transform="rotate(-90 199.1 209.6)">10K</text>
<text x="206.3" y="209.5" transform="rotate(-90 206.3 209.5)">R70</text>
<text x="209.3" y="209.6" transform="rotate(-90 209.3 209.6)">10K</text>
<text x="234.8" y="205.1">16</text>
<text x="239.5" y="205.1">DGND</text>
<text x="289.6" y="205.1">TH</text>
<text x="295.3" y="205.1">17</text>
<text x="34.9" y="211.7">SW0_PGA2</text>
<text x="74.8" y="215.2">16</text>
<text x="76.4" y="210.1">1</text>
<text x="79.5" y="210.1">A0</text>
<text x="79.5" y="215.2">A1</text>
<text x="99" y="210.1">GND</text>
<text x="100.1" y="215.2">VSS</text>
<text x="107.4" y="210.1">15</text>
<text x="107.4" y="215.2">3</text>
<text x="238.7" y="210.7">EGP10001725</text>
<text x="238.7" y="213.2">PGA849</text>
<text x="24.7" y="218.9" transform="rotate(-90 24.7 218.9)">IO Expander</text>
<text x="34.9" y="216.8">SW1_PGA2</text>
<text x="78.7" y="220.9">EGP10001572</text>
<text x="217.7" y="221.1">-18V</text>
<text x="298.9" y="221.1">-18V</text>
<text x="78.7" y="223.4">PS509LEX</text>
<text x="113.6" y="223.7">-18V</text>
<text x="218.2" y="232.7">3V3</text>
<text x="55.2" y="238.1">SW1</text>
<text x="65.4" y="238.1">SW0</text>
<text x="76.2" y="238.1">IN+</text>
<text x="86.7" y="238.1">IN-</text>
<text x="57.6" y="243.1">0</text>
<text x="67.8" y="243.1">0</text>
<text x="75.3" y="243.1">GND</text>
<text x="85.4" y="243.1">GND</text>
<text x="57.6" y="248.2">0</text>
<text x="67.8" y="248.2">1</text>
<text x="75.3" y="248.2">GND</text>
<text x="84.8" y="248.2">VREF</text>
<text x="193" y="250.8">U26</text>
<text x="224" y="251" transform="rotate(-90 224 251)">R126</text>
<text x="227.1" y="250.3" transform="rotate(-90 227.1 250.3)">10K</text>
<text x="231.7" y="251" transform="rotate(-90 231.7 251)">R127</text>
<text x="234.7" y="250.3" transform="rotate(-90 234.7 250.3)">10K</text>
<text x="57.6" y="253.3">1</text>
<text x="67.8" y="253.3">0</text>
<text x="74.7" y="253.3">VREF</text>
<text x="85.4" y="253.3">GND</text>
<text x="157.7" y="257.5">SW_EN_PGA2</text>
<text x="190.6" y="255.8">1</text>
<text x="193.8" y="255.8">1A</text>
<text x="208.7" y="255.8">1Y</text>
<text x="214.1" y="255.8">6</text>
<text x="241.2" y="257.5">SW_ENn_PGA2</text>
<text x="57.6" y="258.4">1</text>
<text x="67.8" y="258.4">1</text>
<text x="76.5" y="258.4">IN-</text>
<text x="86.3" y="258.4">IN+</text>
<text x="190.6" y="263.5">2</text>
<text x="193.8" y="263.5">GND</text>
<text x="206" y="263.5">VCC</text>
<text x="214.1" y="263.5">5</text>
<text x="154.2" y="272.2" transform="rotate(-90 154.2 272.2)">IO Expander</text>
<text x="157.7" y="272.7">SW_EN_PGA1</text>
<text x="190.6" y="271.1">3</text>
<text x="193.8" y="271.1">2A</text>
<text x="208.7" y="271.1">2Y</text>
<text x="214.1" y="271.1">4</text>
<text x="241.2" y="272.7">SW_ENn_PGA1</text>
<text x="193" y="281.8">SN74LVC2G06</text>
<text x="193" y="279.3">EGP10000938</text>
</g>
<g font-size="2.5">
<text x="256.5" y="63">GAIN</text>
<text x="256.5" y="164.5">GAIN</text>
<text x="268.1" y="285.2">Martin Johansson</text>
<text x="340.3" y="285.2">5</text>
<text x="353" y="285.2">8</text>
<text x="389.9" y="285.2">11/12/2025:16:30</text>
</g>
<g font-size="1.8">
<text x="300.9" y="253.8">TITLE</text>
<text x="300.9" y="273.6">SIZE</text>
<text x="310.8" y="273.6">DWG NO</text>
<text x="400" y="273.6">REV</text>
<text x="251.4" y="283.5">DRAWN BY</text>
<text x="300.9" y="283.5">SCALE</text>
<text x="330.6" y="283.5">SHEET</text>
<text x="346.9" y="283.7">of</text>
</g>
</svg>
